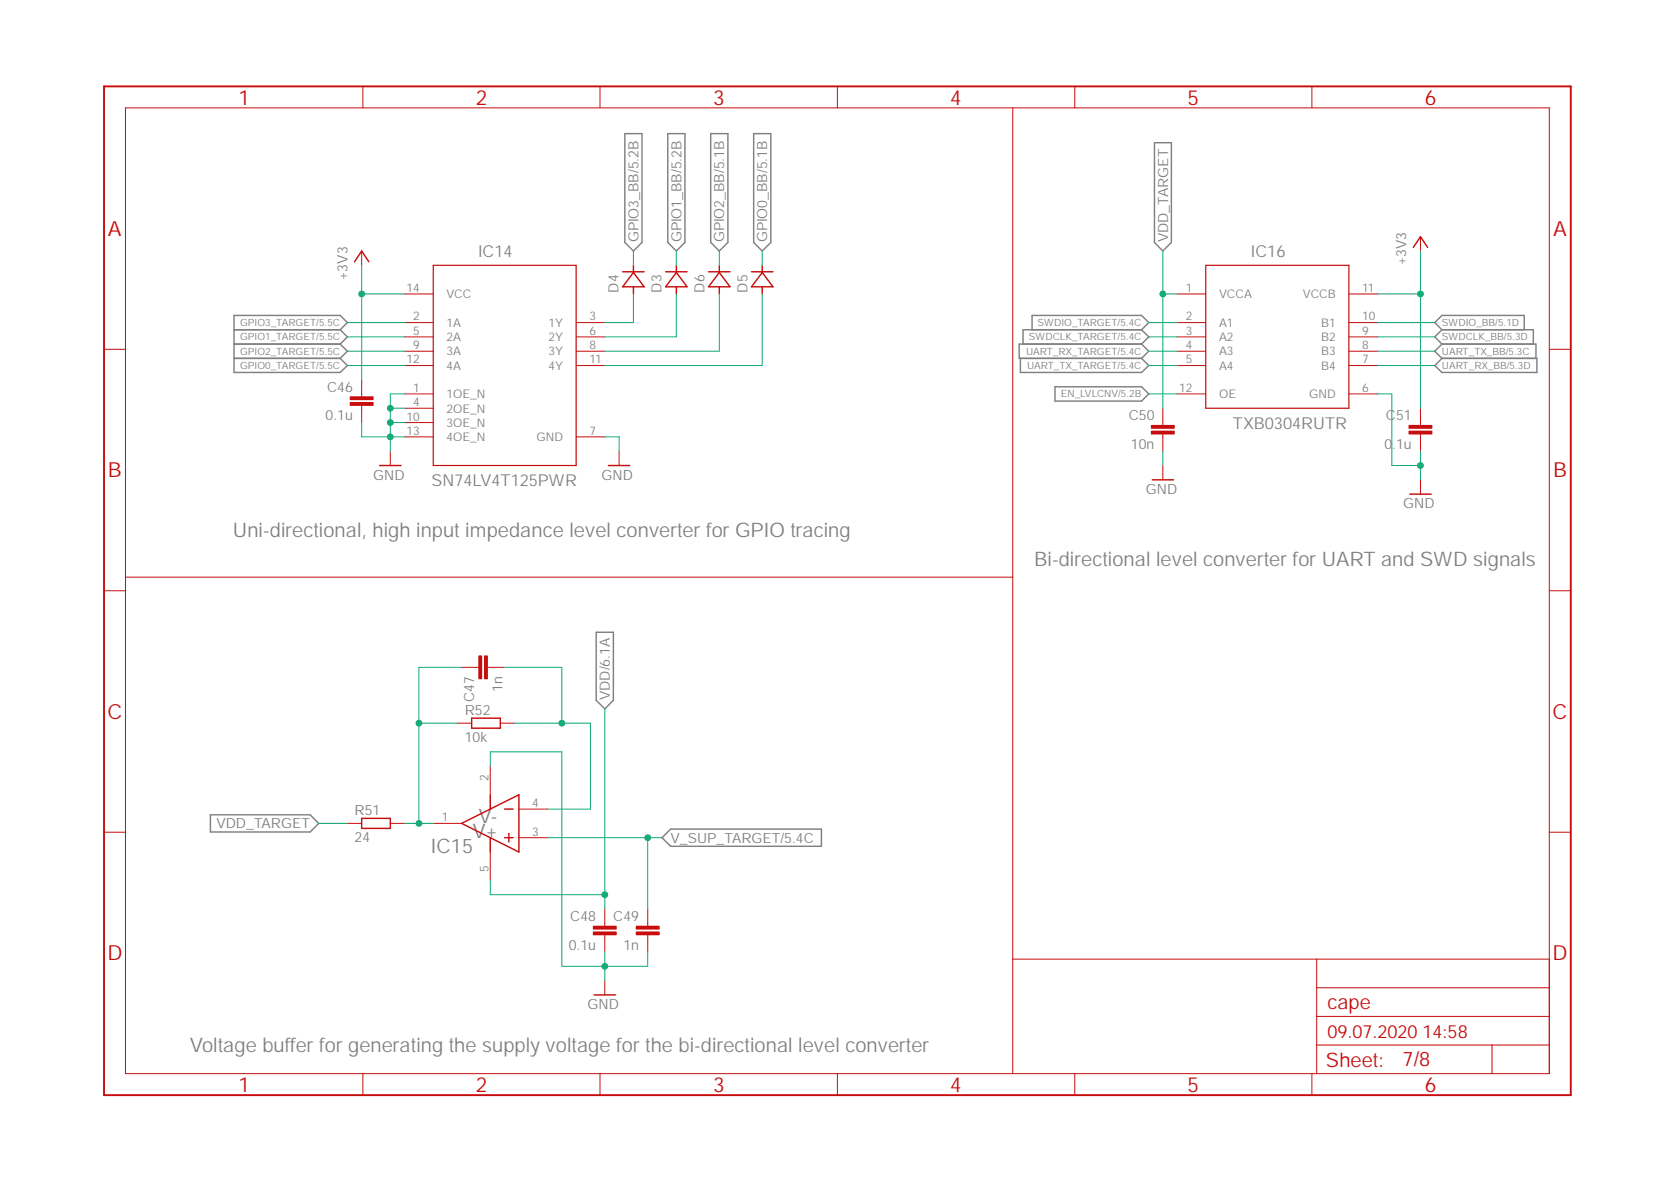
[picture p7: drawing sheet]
<svg xmlns="http://www.w3.org/2000/svg" width="297mm" height="210mm" viewBox="0 0 297 210" stroke-linecap="round" stroke-linejoin="round" font-family="sans-serif">
<path d="M17.9 15l261.2 179.9M279.1 15l-261.2 179.9" fill="none" stroke="#fff" stroke-width=".18"/>
<g fill="none" stroke="#808080" stroke-width=".25">
<path d="M110.9 23.7h3v19.3l-1.5 1.5-1.5-1.5zM118.5 23.7h3v19.3l-1.5 1.5-1.5-1.5zM126.1 23.7h3.1v19.3l-1.6 1.5-1.5-1.5zM133.7 23.7h3.1v19.3l-1.5 1.5-1.6-1.5zM204.9 25.3h3v17.7l-1.6 1.5-1.4-1.5zM41.5 58.5h18.9M60.4 58.5l1.2-1.3-1.2-1.2h-18.9v10.1h18.9l1.2-1.2-1.2-1.3M60.4 58.5l1.2 1.3-1.2 1.2M183.1 58.5v-2.5h19.5l1.2 1.2-1.2 1.3M202.6 58.5l1.2 1.3-1.2 1.2M202.6 58.5h-21.1v2.5M255.9 58.5h16.2v2.5"/>
<path d="M255.9 58.5l-1.3-1.3 1.3-1.2h14.6v2.5M255.9 58.5l-1.3 1.3 1.3 1.2M41.5 63.6h18.9M41.5 61h18.9M60.4 61l1.2 1.3-1.2 1.3M181.1 63.6v2.5h21.5l1.2-1.2-1.2-1.3M187.2 68.6h15.4l1.2 1.3-1.2 1.3h-15.4zM202.6 61h-21.8v2.6h21.8M202.6 61l1.2 1.3-1.2 1.3M254.6 64.9l1.3-1.3h16.8v2.5h-16.8zM255.9 61h16.6v2.6M255.9 61l-1.3 1.3 1.3 1.3"/>
<path d="M105.8 112.2h3v12.1l-1.5 1.5-1.5-1.5zM37.3 144.6h17.7l1.6 1.5-1.6 1.5h-17.7zM119 147.1h26.8v3.1h-26.8l-1.5-1.6z"/>
</g>
<path d="M179.7 19.1v151.1M22.3 102.4h157.4M107.3 163.8v.5M107.3 165.9v.5" fill="none" stroke="#c70d0d" stroke-width=".18"/>
<path d="M105.3 165.4h4v.5h-4z" fill-rule="evenodd" fill="#c70d0d"/>
<path d="M105.3 165.4h4v.5h-4z" fill="none" stroke="#c70d0d" stroke-width=".18"/>
<path d="M105.3 164.3h4v.5h-4z" fill-rule="evenodd" fill="#c70d0d"/>
<path d="M84.5 118.4h.5M86.5 118.4h.5M105.3 164.3h4v.5h-4zM107.3 161.3v2.5M107.3 166.4v2.5M107.3 174v2.5" fill="none" stroke="#c70d0d" stroke-width=".18"/>
<path d="M105.4 176.5h3.8" fill="none" stroke="#c70d0d" stroke-width=".25"/>
<path d="M86 116.4h.5v4h-.5z" fill-rule="evenodd" fill="#c70d0d"/>
<path d="M86 116.4h.5v4h-.5z" fill="none" stroke="#c70d0d" stroke-width=".18"/>
<path d="M85 116.4h.5v4h-.5z" fill-rule="evenodd" fill="#c70d0d"/>
<path d="M81.9 118.4h2.6M85 116.4h.5v4h-.5zM87 118.4h2.5M81.2 128.3h2.5M88.8 128.3h2.5M61.6 146.1h2.6M69.3 146.1h2.5M114.9 163.8v.5M114.9 165.9v.5" fill="none" stroke="#c70d0d" stroke-width=".18"/>
<path d="M83.7 127.4h5.1v1.8h-5.1zM64.2 145.2h5.1v1.8h-5.1z" fill="none" stroke="#c70d0d" stroke-width=".25"/>
<path d="M112.9 165.4h4.1v.5h-4.1z" fill-rule="evenodd" fill="#c70d0d"/>
<path d="M112.9 165.4h4.1v.5h-4.1z" fill="none" stroke="#c70d0d" stroke-width=".18"/>
<path d="M112.9 164.3h4.1v.5h-4.1z" fill-rule="evenodd" fill="#c70d0d"/>
<path d="M64.2 69.9v.5M64.2 71.9v.5M112.9 164.3h4.1v.5h-4.1zM114.9 161.3v2.5M114.9 166.4v2.5" fill="none" stroke="#c70d0d" stroke-width=".18"/>
<path d="M62.1 71.4h4.1v.5h-4.1z" fill-rule="evenodd" fill="#c70d0d"/>
<path d="M62.1 71.4h4.1v.5h-4.1z" fill="none" stroke="#c70d0d" stroke-width=".18"/>
<path d="M62.1 70.4h4.1v.5h-4.1z" fill-rule="evenodd" fill="#c70d0d"/>
<g fill="none" stroke="#c70d0d" stroke-width=".18">
<path d="M208.9 52.2h5.1M208.9 57.2h5.1M208.9 59.8h5.1M239.4 52.2h5M239.4 57.2h5M239.4 59.8h5M62.1 70.4h4.1v.5h-4.1zM64.2 67.4v2.5M64.2 72.4v2.6M208.9 62.3h5.1M208.9 64.9h5.1M208.9 69.9h5.1"/>
<path d="M239.4 62.3h5M239.4 64.9h5M239.4 69.9h5M252.1 75v.5M252.1 77v.5"/>
</g>
<path d="M214 47.1h25.4v25.3h-25.4z" fill="none" stroke="#c70d0d" stroke-width=".21"/>
<path d="M250 76.5h4.1v.5h-4.1z" fill-rule="evenodd" fill="#c70d0d"/>
<path d="M250 76.5h4.1v.5h-4.1z" fill="none" stroke="#c70d0d" stroke-width=".18"/>
<path d="M250 75.5h4.1v.5h-4.1z" fill-rule="evenodd" fill="#c70d0d"/>
<path d="M206.3 75v.5M206.3 77v.5M250 75.5h4.1v.5h-4.1zM252.1 72.4v2.6M252.1 77.5v2.6M252.1 85.1v2.6" fill="none" stroke="#c70d0d" stroke-width=".18"/>
<path d="M250.1 87.7h3.9" fill="none" stroke="#c70d0d" stroke-width=".25"/>
<path d="M204.3 76.5h4.1v.5h-4.1z" fill-rule="evenodd" fill="#c70d0d"/>
<path d="M204.3 76.5h4.1v.5h-4.1z" fill="none" stroke="#c70d0d" stroke-width=".18"/>
<path d="M204.3 75.5h4.1v.5h-4.1z" fill-rule="evenodd" fill="#c70d0d"/>
<g fill="none" stroke="#c70d0d" stroke-width=".18">
<path d="M22.3 19.1h252.6v171.4h-252.6zM64.4 15.3v3.8M106.5 15.3v3.8M148.6 15.3v3.8M190.7 15.3v3.8M232.8 15.3v3.8M64.2 44.5v2.6M71.8 57.2h5.1M71.8 59.8h5.1M71.8 52.2h5.1M102.2 57.2h5.1M102.2 59.8h5.1"/>
<path d="M252.1 42v2.5M18.5 62h3.8M71.8 69.9h5.1M71.8 72.4h5.1M71.8 77.5h5.1M71.8 62.3h5.1M71.8 75h5.1M71.8 64.9h5.1M102.2 77.5h5.1M102.2 62.3h5.1M102.2 64.9h5.1M204.3 75.5h4.1v.5h-4.1z"/>
<path d="M206.3 72.4v2.6M206.3 77.5v2.6M274.9 62h3.8M69.3 80.1v2.5M109.9 80.1v2.5M206.3 82.6v2.5M18.5 104.8h3.8M274.9 104.8h3.8M87 135.9v5.1M18.5 147.7h3.8M76.9 146.1h5M87 151.2v5"/>
<path d="M92.1 143.6h5.1M92.1 148.6h5.1M274.9 147.7h3.8M233.6 170.2v20.3M233.6 175.3h41.3M274.9 170.2h-95.2v20.3M64.4 190.5v3.8M106.5 190.5v3.8M148.6 190.5v3.8M190.7 190.5v3.8M232.8 190.5v3.8M233.6 185.4h41.3"/>
<path d="M233.6 180.3h41.3M264.8 185.4v5.1"/>
</g>
<g fill="none" stroke="#c70d0d" stroke-width=".25">
<path d="M62.9 46.4l1.3-1.9 1.2 1.9M110.5 48.2h3.8M112.4 48.3l1.9 2.6h-3.8zM112.4 47.1v1.2M112.4 50.9v1.3M118.1 48.2h3.8M120 48.3l1.9 2.6h-3.8zM120 47.1v1.2M120 50.9v1.3M125.7 48.2h3.8M127.6 48.3l1.9 2.6h-3.8zM127.6 47.1v1.2"/>
<path d="M127.6 50.9v1.3M133.3 48.2h3.9M135.3 48.3l1.9 2.6h-3.9zM135.3 47.1v1.2M135.3 50.9v1.3M250.8 43.9l1.3-1.9 1.2 1.9M67.4 82.6h3.8M107.9 82.6h3.9M204.5 85.1h3.7M81.9 146.1l10.2-5.1v10.2zM87 141v2.6M87 148.6v2.6"/>
<path d="M89.5 148.6h1.6M89.5 143.6h1.6M90.3 147.9v1.5"/>
</g>
<path d="M76.9 47.1h25.3v35.5h-25.3z" fill="none" stroke="#c70d0d" stroke-width=".21"/>
<path d="M18.5 15.3h260.2v179h-260.2z" fill="none" stroke="#c70d0d" stroke-width=".34"/>
<path d="M81.9 118.4h-7.6v9.9h6.9M71.8 146.1h2.5" fill="none" stroke="#0dab75" stroke-width=".18"/>
<circle cx="74.3" cy="128.3" r=".51" fill="#0dab75"/>
<g fill="none" stroke="#0dab75" stroke-width=".18">
<path d="M74.3 128.3v17.8h2.6"/>
<circle cx="74.3" cy="128.3" r=".51"/>
</g>
<circle cx="74.3" cy="146.1" r=".51" fill="#0dab75"/>
<g fill="none" stroke="#0dab75" stroke-width=".18">
<path d="M107.3 125.8v35.5M87 158.8h20.3"/>
<circle cx="74.3" cy="146.1" r=".51"/>
</g>
<circle cx="107.3" cy="158.8" r=".51" fill="#0dab75"/>
<g fill="none" stroke="#0dab75" stroke-width=".18">
<path d="M87 156.2v2.6M107.3 168.9v5.1M114.9 168.9v2.5h-7.6"/>
<circle cx="107.3" cy="158.8" r=".51"/>
</g>
<circle cx="107.3" cy="171.5" r=".51" fill="#0dab75"/>
<g fill="none" stroke="#0dab75" stroke-width=".18">
<path d="M247 82.6h5.1M252.1 80.1v5M87 135.9v-2.5h12.7v38h7.6"/>
<circle cx="107.3" cy="171.5" r=".51"/>
</g>
<circle cx="252" cy="82.6" r=".51" fill="#0dab75"/>
<g fill="none" stroke="#0dab75" stroke-width=".18">
<path d="M69.3 77.5h2.5M71.8 69.9h-2.5v10.2M244.4 69.9h2.6v12.7M206.3 80.1v2.5"/>
<circle cx="252" cy="82.6" r=".51"/>
</g>
<circle cx="69.3" cy="77.5" r=".51" fill="#0dab75"/>
<g fill="none" stroke="#0dab75" stroke-width=".18">
<path d="M69.3 72.4h2.5"/>
<circle cx="69.3" cy="77.5" r=".51"/>
</g>
<circle cx="69.3" cy="72.4" r=".51" fill="#0dab75"/>
<g fill="none" stroke="#0dab75" stroke-width=".18">
<path d="M69.3 75h2.5"/>
<circle cx="69.3" cy="72.4" r=".51"/>
</g>
<circle cx="69.3" cy="75" r=".51" fill="#0dab75"/>
<g fill="none" stroke="#0dab75" stroke-width=".18">
<path d="M64.2 75v2.5h5.1M107.3 77.5h2.6v2.6M89.5 118.4h10.2v9.9M91.3 128.3h13.5v15.3"/>
<circle cx="69.3" cy="75" r=".51"/>
</g>
<circle cx="99.7" cy="128.3" r=".51" fill="#0dab75"/>
<g fill="none" stroke="#0dab75" stroke-width=".18">
<path d="M206.3 52.2h2.6M206.3 44.5v27.9M56.6 146.1h5M97.2 143.6h7.6"/>
<circle cx="99.7" cy="128.3" r=".51"/>
</g>
<circle cx="206.3" cy="52.2" r=".51" fill="#0dab75"/>
<g fill="none" stroke="#0dab75" stroke-width=".18">
<path d="M61.6 59.8h10.2M61.6 57.2h10.2M203.8 59.8h5.1M203.8 57.2h5.1M61.6 64.9h10.2M61.6 62.3h10.2M203.8 64.9h5.1M97.2 148.6h20.3M114.9 148.6v12.7"/>
<circle cx="206.3" cy="52.2" r=".51"/>
</g>
<circle cx="114.9" cy="148.6" r=".51" fill="#0dab75"/>
<g fill="none" stroke="#0dab75" stroke-width=".18">
<path d="M244.4 57.2h10.2M244.4 59.8h10.2M244.4 52.2h7.7M252.1 44.5v27.9M203.8 62.3h5.1M203.8 69.9h5.1M244.4 62.3h10.2M244.4 64.9h10.2"/>
<circle cx="114.9" cy="148.6" r=".51"/>
</g>
<circle cx="252" cy="52.2" r=".51" fill="#0dab75"/>
<g fill="none" stroke="#0dab75" stroke-width=".18">
<path d="M64.2 47.1v20.3M64.2 52.2h7.6"/>
<circle cx="252" cy="52.2" r=".51"/>
</g>
<circle cx="64.2" cy="52.2" r=".51" fill="#0dab75"/>
<g fill="none" stroke="#0dab75" stroke-width=".18">
<path d="M112.4 52.2v5h-5.1M112.4 44.5v2.6M120 52.2v7.6h-12.7M120 44.5v2.6M127.6 52.2v10.1h-20.3M127.6 44.5v2.6M135.3 52.2v12.7h-28M135.3 44.5v2.6"/>
<circle cx="64.2" cy="52.2" r=".51"/>
</g>
<g font-size="3.7" fill="#c70d0d">
<text x="42.3" y="18.5">1</text>
<text x="84.4" y="18.5">2</text>
<text x="126.5" y="18.5">3</text>
<text x="168.6" y="18.5">4</text>
<text x="210.7" y="18.5">5</text>
<text x="252.9" y="18.5">6</text>
<text x="19.1" y="41.9">A</text>
<text x="275.6" y="41.9">A</text>
<text x="19.1" y="84.7">B</text>
<text x="275.6" y="84.7">B</text>
<text x="19" y="127.6">C</text>
<text x="275.5" y="127.6">C</text>
<text x="19" y="170.4">D</text>
<text x="275.5" y="170.4">D</text>
<text x="42.3" y="193.7">1</text>
<text x="84.4" y="193.7">2</text>
<text x="126.5" y="193.7">3</text>
<text x="168.6" y="193.7">4</text>
<text x="210.7" y="193.7">5</text>
<text x="252.9" y="193.7">6</text>
</g>
<g font-size="3.6" fill="#808080">
<text x="41.3" y="95.3">Uni-directional, high inputimpedance level converter for GPIO tracing</text>
<text x="183.5" y="100.4">Bi-directional level converter for UART and SWD signals</text>
<text x="83.8" y="148.6">V+</text>
<text x="84.9" y="146.1">V-</text>
<text x="76.5" y="151.4">IC15</text>
<text x="33.7" y="186.7">Voltage buffer for generating the supply voltage for the bi-directional level converter</text>
</g>
<g font-size="3.6" fill="#c70d0d">
<text x="235.5" y="179.1">cape</text>
<text x="235.3" y="189.4">Sheet:</text>
<text x="248.9" y="189.2">7/8</text>
</g>
<text font-size="3.2" fill="#c70d0d" x="235.5" y="184.2">09.07.202014:58</text>
<g font-size="2.9" fill="#808080">
<text x="84.8" y="45.6">IC14</text>
<text x="222" y="45.6">IC16</text>
<text x="218.8" y="76">TXB0304RUTR</text>
<text x="76.6" y="86.2">SN74LV4T125PWR</text>
</g>
<g font-size="2.5" fill="#808080">
<text x="113.3" y="43" transform="rotate(-90 113.3 43)">GPIO3_BB/5.2B</text>
<text x="120.9" y="43" transform="rotate(-90 120.9 43)">GPIO1_BB/5.2B</text>
<text x="128.5" y="43" transform="rotate(-90 128.5 43)">GPIO2_BB/5.1B</text>
<text x="136.1" y="43" transform="rotate(-90 136.1 43)">GPIO0_BB/5.1B</text>
<text x="207.3" y="43" transform="rotate(-90 207.3 43)">VDD_TARGET</text>
<text x="249.5" y="47.1" transform="rotate(-90 249.5 47.1)">+3V3</text>
<text x="61.6" y="49.6" transform="rotate(-90 61.6 49.6)">+3V3</text>
<text x="109.8" y="51.9" transform="rotate(-90 109.8 51.9)">D4</text>
<text x="117.4" y="51.9" transform="rotate(-90 117.4 51.9)">D3</text>
<text x="125" y="51.9" transform="rotate(-90 125 51.9)">D6</text>
<text x="132.6" y="51.9" transform="rotate(-90 132.6 51.9)">D5</text>
<text x="58" y="69.5">C46</text>
<text x="57.8" y="74.6">0.1u</text>
<text x="200.3" y="74.6">C50</text>
<text x="245.9" y="74.6">C51</text>
<text x="200.7" y="79.7">10n</text>
<text x="245.7" y="79.7">0.1u</text>
<text x="66.2" y="85.1">GND</text>
<text x="106.8" y="85.1">GND</text>
<text x="203.3" y="87.7">GND</text>
<text x="249" y="90.2">GND</text>
<text x="84.1" y="124.5" transform="rotate(-90 84.1 124.5)">C47</text>
<text x="89.2" y="122.7" transform="rotate(-90 89.2 122.7)">1n</text>
<text x="108.2" y="124.2" transform="rotate(-90 108.2 124.2)">VDD/6.1A</text>
<text x="82.5" y="131.6">10k</text>
<text x="82.5" y="126.8">R52</text>
<text x="38.4" y="147">VDD_TARGET</text>
<text x="62.9" y="149.4">24</text>
<text x="62.9" y="144.6">R51</text>
<text x="119" y="149.5">V_SUP_TARGET/5.4C</text>
<text x="101.2" y="163.4">C48</text>
<text x="108.8" y="163.4">C49</text>
<text x="100.9" y="168.5">0.1u</text>
<text x="110.6" y="168.5">1n</text>
<text x="104.3" y="179.1">GND</text>
</g>
<g font-size="2.1" fill="#808080">
<text x="72.1" y="51.8">14</text>
<text x="79.2" y="52.9">VCC</text>
<text x="210.4" y="51.8">1</text>
<text x="216.3" y="52.9">VCCA</text>
<text x="231.2" y="52.9">VCCB</text>
<text x="241.7" y="51.8">11</text>
<text x="73.3" y="56.9">2</text>
<text x="73.3" y="59.4">5</text>
<text x="79.2" y="58">1A</text>
<text x="97.3" y="58">1Y</text>
<text x="104.6" y="56.9">3</text>
<text x="104.6" y="59.4">6</text>
<text x="210.4" y="56.9">2</text>
<text x="210.4" y="59.4">3</text>
<text x="216.3" y="58">A1</text>
<text x="234.4" y="58">B1</text>
<text x="241.7" y="59.4">9</text>
<text x="241.7" y="56.9">10</text>
<text x="72.1" y="64.5">12</text>
<text x="73.3" y="61.9">9</text>
<text x="79.2" y="60.5">2A</text>
<text x="79.2" y="63.1">3A</text>
<text x="79.2" y="65.6">4A</text>
<text x="97.3" y="60.5">2Y</text>
<text x="97.3" y="63.1">3Y</text>
<text x="97.3" y="65.6">4Y</text>
<text x="104.6" y="61.9">8</text>
<text x="104.6" y="64.5">11</text>
<text x="210.4" y="61.9">4</text>
<text x="210.4" y="64.5">5</text>
<text x="216.3" y="60.5">A2</text>
<text x="216.3" y="63.1">A3</text>
<text x="216.3" y="65.6">A4</text>
<text x="234.4" y="65.6">B4</text>
<text x="234.4" y="63.1">B3</text>
<text x="234.4" y="60.5">B2</text>
<text x="241.7" y="64.5">7</text>
<text x="241.7" y="61.9">8</text>
<text x="73.3" y="69.6">1</text>
<text x="79.2" y="70.7">1OE_N</text>
<text x="209.3" y="69.6">12</text>
<text x="216.3" y="70.7">OE</text>
<text x="232.3" y="70.7">GND</text>
<text x="241.7" y="69.6">6</text>
<text x="72.1" y="74.6">10</text>
<text x="72.1" y="77.2">13</text>
<text x="73.3" y="72.1">4</text>
<text x="79.2" y="73.2">2OE_N</text>
<text x="79.2" y="75.7">3OE_N</text>
<text x="104.6" y="77.2">7</text>
<text x="79.2" y="78.3">4OE_N</text>
<text x="95.2" y="78.3">GND</text>
<text x="86.7" y="138.6" transform="rotate(-90 86.7 138.6)">2</text>
<text x="94.4" y="143.2">4</text>
<text x="78.4" y="145.7">1</text>
<text x="94.4" y="148.3">3</text>
<text x="86.7" y="154.7" transform="rotate(-90 86.7 154.7)">5</text>
</g>
<g font-size="1.8" fill="#808080">
<text x="42.6" y="57.9">GPIO3_TARGET/5.5C</text>
<text x="184.1" y="57.9">SWDIO_TARGET/5.4C</text>
<text x="255.9" y="57.9">SWDIO_BB/5.1D</text>
<text x="42.6" y="65.5">GPIO0_TARGET/5.5C</text>
<text x="42.6" y="60.4">GPIO1_TARGET/5.5C</text>
<text x="42.6" y="62.9">GPIO2_TARGET/5.5C</text>
<text x="182.1" y="62.9">UART_RX_TARGET/5.4C</text>
<text x="182.2" y="65.5">UART_TX_TARGET/5.4C</text>
<text x="182.6" y="60.4">SWDCLK_TARGET/5.4C</text>
<text x="255.9" y="60.4">SWDCLK_BB/5.3D</text>
<text x="255.9" y="62.9">UART_TX_BB/5.3C</text>
<text x="255.9" y="65.5">UART_RX_BB/5.3D</text>
<text x="188.3" y="70.5">EN_LVLCNV/5.2B</text>
</g>
</svg>
